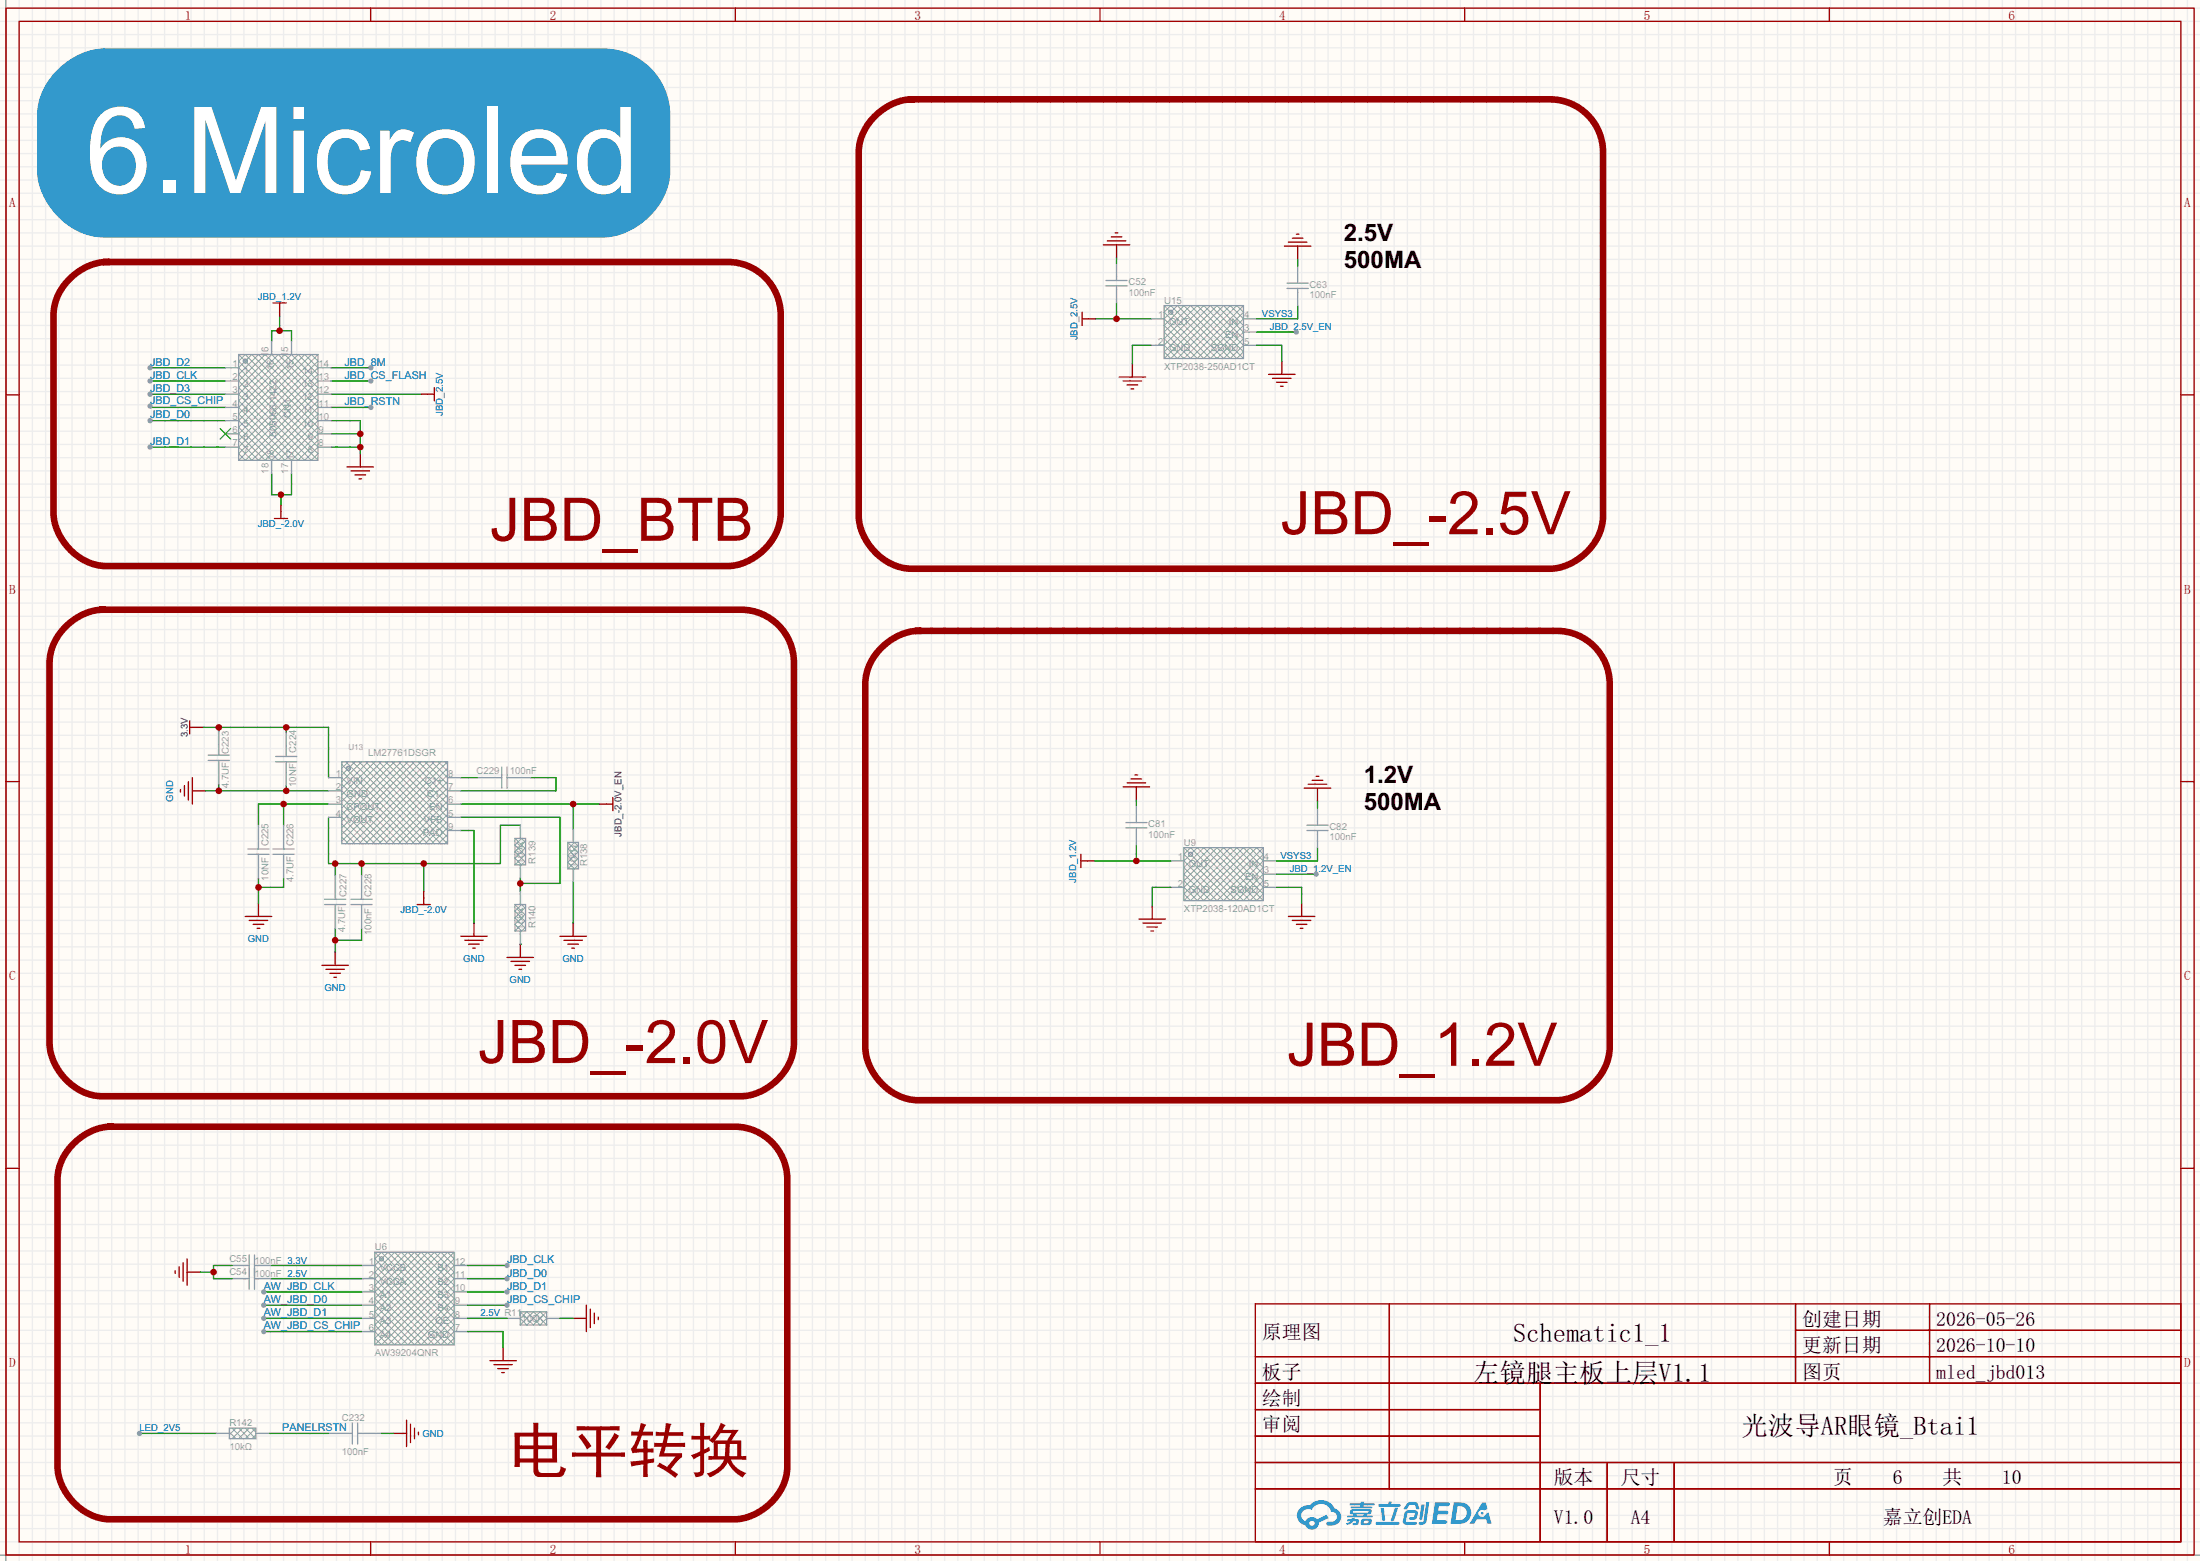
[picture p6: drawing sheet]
<svg xmlns="http://www.w3.org/2000/svg" width="423mm" height="300mm" viewBox="0 0 423 300" stroke-linecap="round" stroke-linejoin="round" font-family="sans-serif">
<path d="M0 0h422.7v299.9h-422.7z" fill="#fffcf7"/>
<g fill="none" stroke="#ededed" stroke-width=".25">
<path d="M0 1.6h422.7M0 4.1h422.7M0 6.6h422.7M0 9.2h422.7M0 11.7h422.7M0 14.3h422.7M0 16.8h422.7M0 19.3h422.7M1.1 0v299.9M3.7 0v299.9M6.2 0v299.9M8.8 0v299.9"/>
<path d="M11.3 0v299.9M13.8 0v299.9M16.4 0v299.9M18.9 0v299.9M21.5 0v299.9M24 0v299.9M26.5 0v299.9M29.1 0v299.9M31.6 0v299.9M34.2 0v299.9M36.7 0v299.9M39.2 0v299.9"/>
<path d="M41.8 0v299.9M44.3 0v299.9M46.9 0v299.9M49.4 0v299.9M51.9 0v299.9M54.5 0v299.9M57 0v299.9M59.6 0v299.9M62.1 0v299.9M64.6 0v299.9M67.2 0v299.9M69.7 0v299.9"/>
<path d="M72.3 0v299.9M74.8 0v299.9M77.3 0v299.9M79.9 0v299.9M82.4 0v299.9M85 0v299.9M87.5 0v299.9M90 0v299.9M92.6 0v299.9M95.1 0v299.9M97.7 0v299.9M100.2 0v299.9"/>
<path d="M102.7 0v299.9M105.3 0v299.9M107.8 0v299.9M110.4 0v299.9M112.9 0v299.9M115.4 0v299.9M118 0v299.9M120.5 0v299.9M123.1 0v299.9M125.6 0v299.9M128.1 0v299.9M130.7 0v299.9"/>
<path d="M133.2 0v299.9M135.8 0v299.9M138.3 0v299.9M140.8 0v299.9M143.4 0v299.9M145.9 0v299.9M148.5 0v299.9M151 0v299.9M153.5 0v299.9M156.1 0v299.9M158.6 0v299.9M161.2 0v299.9"/>
<path d="M163.7 0v299.9M166.2 0v299.9M168.8 0v299.9M171.3 0v299.9M173.9 0v299.9M176.4 0v299.9M178.9 0v299.9M181.5 0v299.9M184 0v299.9M186.6 0v299.9M189.1 0v299.9M191.6 0v299.9"/>
<path d="M194.2 0v299.9M196.7 0v299.9M199.3 0v299.9M201.8 0v299.9M204.3 0v299.9M206.9 0v299.9M209.4 0v299.9M212 0v299.9M214.5 0v299.9M217 0v299.9M219.6 0v299.9M222.1 0v299.9"/>
<path d="M224.7 0v299.9M227.2 0v299.9M229.7 0v299.9M232.3 0v299.9M234.8 0v299.9M237.4 0v299.9M239.9 0v299.9M242.4 0v299.9M245 0v299.9M247.5 0v299.9M250.1 0v299.9M252.6 0v299.9"/>
<path d="M255.1 0v299.9M257.7 0v299.9M260.2 0v299.9M262.8 0v299.9M265.3 0v299.9M267.8 0v299.9M270.4 0v299.9M272.9 0v299.9M275.5 0v299.9M278 0v299.9M280.5 0v299.9M283.1 0v299.9"/>
<path d="M285.6 0v299.9M288.2 0v299.9M290.7 0v299.9M293.2 0v299.9M295.8 0v299.9M298.3 0v299.9M300.9 0v299.9M303.4 0v299.9M305.9 0v299.9M308.5 0v299.9M311 0v299.9M313.6 0v299.9"/>
<path d="M316.1 0v299.9M318.6 0v299.9M321.2 0v299.9M323.7 0v299.9M326.3 0v299.9M328.8 0v299.9M331.3 0v299.9M333.9 0v299.9M336.4 0v299.9M339 0v299.9M341.5 0v299.9M344 0v299.9"/>
<path d="M346.6 0v299.9M349.1 0v299.9M351.7 0v299.9M354.2 0v299.9M356.7 0v299.9M359.3 0v299.9M361.8 0v299.9M364.4 0v299.9M366.9 0v299.9M369.4 0v299.9M372 0v299.9M374.5 0v299.9"/>
<path d="M377.1 0v299.9M379.6 0v299.9M382.1 0v299.9M384.7 0v299.9M387.2 0v299.9M389.8 0v299.9M392.3 0v299.9M394.8 0v299.9M397.4 0v299.9M399.9 0v299.9M402.5 0v299.9M405 0v299.9"/>
<path d="M407.5 0v299.9M410.1 0v299.9M412.6 0v299.9M415.2 0v299.9M417.7 0v299.9M420.2 0v299.9M0 21.9h422.7M0 24.4h422.7M0 27h422.7M0 29.5h422.7M0 32h422.7M0 34.6h422.7"/>
<path d="M0 37.1h422.7M0 39.7h422.7M0 42.2h422.7M0 44.7h422.7M0 47.3h422.7M0 49.8h422.7M0 52.4h422.7M0 54.9h422.7M0 57.4h422.7M0 60h422.7M0 62.5h422.7M0 65.1h422.7"/>
<path d="M0 67.6h422.7M0 70.1h422.7M0 72.7h422.7M0 75.2h422.7M0 77.8h422.7M0 80.3h422.7M0 82.8h422.7M0 85.4h422.7M0 87.9h422.7M0 90.5h422.7M0 93h422.7M0 95.5h422.7"/>
<path d="M0 98.1h422.7M0 100.6h422.7M0 103.2h422.7M0 105.7h422.7M0 108.2h422.7M0 110.8h422.7M0 113.3h422.7M0 115.9h422.7M0 118.4h422.7M0 120.9h422.7M0 123.5h422.7M0 126h422.7"/>
<path d="M0 128.6h422.7M0 131.1h422.7M0 133.6h422.7M0 136.2h422.7M0 138.7h422.7M0 141.3h422.7M0 143.8h422.7M0 146.3h422.7M0 148.9h422.7M0 151.4h422.7M0 154h422.7M0 156.5h422.7"/>
<path d="M0 159h422.7M0 161.6h422.7M0 164.1h422.7M0 166.7h422.7M0 169.2h422.7M0 171.7h422.7M0 174.3h422.7M0 176.8h422.7M0 179.4h422.7M0 181.9h422.7M0 184.4h422.7M0 187h422.7"/>
<path d="M0 189.5h422.7M0 192.1h422.7M0 194.6h422.7M0 197.1h422.7M0 199.7h422.7M0 202.2h422.7M0 204.8h422.7M0 207.3h422.7M0 209.8h422.7M0 212.4h422.7M0 214.9h422.7M0 217.5h422.7"/>
<path d="M0 220h422.7M0 222.5h422.7M0 225.1h422.7M0 227.6h422.7M0 230.2h422.7M0 232.7h422.7M0 235.2h422.7M0 237.8h422.7M0 240.3h422.7M0 242.9h422.7M0 245.4h422.7M0 247.9h422.7"/>
<path d="M0 250.5h422.7M0 253h422.7M0 255.6h422.7M0 258.1h422.7M0 260.6h422.7M0 263.2h422.7M0 265.7h422.7M0 268.3h422.7M0 270.8h422.7M0 273.3h422.7M0 275.9h422.7M0 278.4h422.7"/>
<path d="M0 281h422.7M0 283.5h422.7M0 286h422.7M0 288.6h422.7M0 291.1h422.7M0 293.7h422.7M0 296.2h422.7M0 298.7h422.7"/>
</g>
<path d="M1.1 0v299.9M0 298.7h422.7" fill="none" stroke="#999" stroke-width=".25"/>
<g fill="none" stroke="#a10000" stroke-width=".25">
<path d="M1.1 1.6h420.4v297.1h-420.4zM3.7 4.1h415.3v292.1h-415.3zM71.2 1.6v2.5M141.3 1.6v2.5M211.3 1.6v2.5M281.4 1.6v2.5M351.5 1.6v2.5M1.1 75.9h2.6M419 75.9h2.5M1.1 150.2h2.6M419 150.2h2.5M1.1 224.4h2.6"/>
<path d="M419 224.4h2.5M241.2 250.5h177.8v45.7h-177.8zM266.9 250.5v35.5M345 250.5v15.2M345 255.6h74M370.7 250.5v15.2M241.2 260.6h177.8M241.2 265.7h177.8M241.2 270.8h54.7M241.2 275.9h54.7M295.9 265.7v30.5M71.2 296.2v2.5"/>
<path d="M141.3 296.2v2.5M211.3 296.2v2.5M241.2 281h177.8M241.2 286h177.8M281.4 296.2v2.5M308.8 281v15.2M321.6 281v15.2M351.5 296.2v2.5"/>
</g>
<g fill="#5487ff">
<path d="M275.7 288.6h1.6a1.34 1.34 0 0 1 1.2 .2 .37 .37 0 0 1-.3 .6h-1.7l-.2 .8h1.6a.37 .37 0 0 1 .4 .4 .37 .37 0 0 1-.4 .3h-1.7l-.2 1.1h1.4a.48 .48 0 0 1 .6 .4v.2l-.3 .2h-2.6z"/>
<path d="M284.7 288.7h.7l.4 1.2-.6 .3a.72 .72 0 0 0-1.1 .2 .72 .72 0 0 0 .3 1 .72 .72 0 0 0 1-.4l.1-.2 .5-.2 .6 2.1h-.8l-.3-.8h-1.8l-.5 .8h-.9z"/>
<path d="M273.1 289h.6l-.4 2.7a.31 .31 0 0 1-.3 .3 .31 .31 0 0 1-.3-.3z"/>
<path d="M274 288.6h.6l-.5 3.7a.97 .97 0 0 1-1.6 .5l.2-.4h.6l.2-.2z"/>
<path d="M270.3 288.8l.5-.2h1.2l.4 .4 .3 .8-.6 .2-.3-.9h-.8l-.2 .1-.6 .8-.5-.1z"/>
<path d="M269.9 290.4l.5-.3h1.4a.69 .69 0 0 1 .6 .5 .69 .69 0 0 1-.1 .7 .74 .74 0 0 1-.8 .7h-.6a.27 .27 0 0 1-.2-.3 .27 .27 0 0 1 .3-.3h.6l.2-.7h-1.4l-.3 1.6 1.9 .1a.28 .28 0 0 1 .2 .3 .28 .28 0 0 1-.3 .2h-1.9l-.4-.3-.1-.4z"/>
<path d="M264.3 292.4h4.3a.28 .28 0 0 1 .3 .3 .28 .28 0 0 1-.3 .2h-4.2l-.1-.1z"/>
<path d="M268 289.7h.6l-.8 2.4a.3 .3 0 0 1-.4 .2 .3 .3 0 0 1-.2-.3z"/>
<path d="M265.3 289.7h.6l.2 2.2-.2 .3-.4-.2z"/>
<path d="M264.8 288.9h1.9l.2-.5h.5l-.1 .5h1.5a.27 .27 0 0 1 .3 .3 .27 .27 0 0 1-.3 .3h-3.9l-.1-.2z"/>
<path d="M258.9 291.8h.7l.1-.1 .6-.1-.1 .2 .8 .1 .1 .3-.2 .6-1.1 .2v-.4l.7-.1v-.2l-.5-.1-.5 .5-.8 .3-.1-.4 .8-.3h-.6z"/>
<path d="M259.3 288.8h2.1l.1-.3h.6l-.1 .3h1.9l.2 .2-.2 .2h-1.9l-.1 .2h1.6l.2 .2-.2 .2h-3.9l-.1-.4h1.8v-.2h-1.9l-.1-.1z"/>
<path d="M279.3 288.6l-.6 4.2h1.4a2.14 2.14 0 0 0 2.6-2.2 2.14 2.14 0 0 0-2.7-2zM280 289.3a1.37 1.37 0 0 1 1.8 1.2 1.37 1.37 0 0 1-1.5 1.5h-.7z"/>
<path d="M259.4 290.1l-.1 .7 .6 .1 .1 .2h-1.2l.1 .4h4.6l.2-.1-.2-.3h-.9l.1-.2a.6 .6 0 0 0 .7-.2 .6 .6 0 0 0 0-.7l-3.6-.1zM260 290.3l2.9 .1-.1 .2h-2.8zM260.6 290.9h1.4l-.1 .2h-1.2z"/>
<path d="M261.6 291.9a.9 .9 0 0 0-.1 1 2.48 2.48 0 0 0 1.9-.1 .84 .84 0 0 0 0-1h-1.4zM262.1 292.2l.7-.1 .1 .4-.2 .1h-.7z"/>
<path d="M249.8 289.7a1.91 1.91 0 0 0-.6 2 1.91 1.91 0 0 0 1.6 1.3 1.35 1.35 0 0 0 1.5 .9 1.35 1.35 0 0 0 1.1-1.4l1.9-.9-.5-.6-1.8 .9a1.41 1.41 0 0 0-2.2 .3 1.25 1.25 0 0 1-.6-1.7 1.25 1.25 0 0 1 1.8-.4 1.97 1.97 0 0 1 2-1.2 1.97 1.97 0 0 1 1.7 1.5 .96 .96 0 0 1 1.1 .9 .96 .96 0 0 1-.9 1h-.6a.39 .39 0 0 0-.5 .4 .39 .39 0 0 0 .4 .4 1.87 1.87 0 0 0 1.9-.5 1.87 1.87 0 0 0 .3-2.1l-.6-.6-.4-.1a2.86 2.86 0 0 0-4.8-.6h-.3a2.27 2.27 0 0 0-1.5 .5zM251.6 292.7a.49 .49 0 0 1 .9 0 .49 .49 0 0 1-.9 0z"/>
<circle cx="284.8" cy="290.7" r=".27"/>
</g>
<g fill="none" stroke="#999" stroke-width=".19">
<path d="M223.6 58.7l10.2 10.2 5.1-5.1-5.1-5.1-10.2 10.2M224.9 58.7l10.2 10.2 3.8-3.8-6.4-6.4-8.9 8.9 1.3 1.3 10.2-10.2 3.8 3.8-6.4 6.4-8.9-8.9zM225.1 59.6l.2 .2M226.2 58.7l10.1 10.2 2.6-2.6-7.6-7.6-7.7 7.6 2.6 2.6 10.1-10.2 2.6 2.6-7.6 7.6-7.7-7.6zM238.9 58.7l-10.2 10.2-5.1-5.1 5.1-5.1 10.2 10.2M223.6 62.5l3.9-3.8 10.1 10.2 1.3-1.3-8.9-8.9-6.4 6.4 3.9 3.8 10.1-10.2 1.3 1.3-8.9 8.9zM225.3 60.1l-.2 .2M227.5 165.4l2.5-2.5 10.2 10.1 2.5-2.5-7.6-7.6-7.6 7.6 2.5 2.5 10.2-10.1 2.5 2.5-7.6 7.6zM227.5 166.7l3.8-3.8 10.1 10.1 1.3-1.3-8.9-8.8-6.3 6.3 3.8 3.8 10.1-10.1 1.3 1.2-8.9 8.9zM227.5 162.9l10.1 10.1 5.1-5.1-5.1-5-10.1 10.1M228.7 162.9l10.2 10.1 3.8-3.8-6.4-6.3-8.8 8.8 1.2 1.3 10.2-10.1 3.8 3.8-6.4 6.3-8.8-8.9zM228.9 163.8l.2 .2"/>
<path d="M229.1 164.3l-.2 .2M242.7 162.9l-10.2 10.1-5-5.1 5-5 10.2 10.1M72 241.8l15.2 15.3-1.2 1.3-14-14 3.8-3.8 11.4 11.4-6.3 6.4-8.9-8.9 8.9-8.9 6.3 6.3-11.4 11.5-3.8-3.9 14-13.9 1.2 1.2-15.2 15.3 1.3 1.3 13.9-14-3.8-3.8-11.4 11.4 6.4 6.4 8.8-8.9-8.8-8.9-6.4 6.3 11.4 11.5 3.8-3.9-13.9-13.9zM72 258.4l15.2-15.3-2.5-2.5-12.7 12.7 5.1 5.1 10.1-10.2-7.6-7.6-7.6 7.6 10.2 10.2 5-5.1-12.7-12.7-2.5 2.5 15.2 15.3M72 240.6l15.2 15.2-2.5 2.6-12.7-12.7 5.1-5.1 10.1 10.1-7.6 7.7-7.6-7.7 10.2-10.1 5 5.1-12.7 12.7-2.5-2.6 15.2-15.2M73.4 241.5l.2 .2M73.6 242l-.2 .2"/>
</g>
<g fill="none" stroke="#999" stroke-width=".25">
<path d="M223.6 58.7h15.3v10.2h-15.3zM221.1 61.3h2.5M221.1 66.3h2.5M238.9 61.3h2.5M238.9 66.3h2.5M238.9 63.8h2.5M224.9 165.4h2.6M224.9 170.5h2.6M227.5 162.9h15.2v10.1h-15.2zM242.7 165.4h2.5M242.7 170.5h2.5M242.7 167.9h2.5"/>
<path d="M69.5 243.1h2.5M69.5 245.7h2.5M69.5 248.2h2.5M69.5 250.7h2.5M69.5 253.3h2.5M69.5 255.8h2.5M72 240.6h15.2v17.8h-15.2zM87.2 243.1h2.6M87.2 245.7h2.6M87.2 248.2h2.6M87.2 250.7h2.6M87.2 253.3h2.6"/>
<path d="M87.2 255.8h2.6"/>
<circle cx="224.9" cy="60" r=".38"/>
<circle cx="228.7" cy="164.1" r=".38"/>
<circle cx="73.3" cy="241.8" r=".38"/>
</g>
<path d="M75.6 275.4h2.5M78.1 272.8v5.1M78.9 273.6v3.6M79.6 274.4v2M80.4 275.1v.5" fill="none" stroke="#a10000" stroke-width=".25"/>
<path d="M75.6 275.4h.1" fill="none" stroke="#870000" stroke-width=".25"/>
<path d="M26.8 275.4h14.7" fill="none" stroke="#008700" stroke-width=".25"/>
<circle cx="26.8" cy="275.4" r=".51" fill="#999"/>
<path d="M97.4 253.3h2.5M99.9 252h5.1v2.5h-5.1zM105 253.3h2.6" fill="none" stroke="#999" stroke-width=".25"/>
<path d="M99.9 253.3l1.3 1.2 2.6-2.5 1.2 1.3-1.2 1.2-2.6-2.5zM99.9 254.5l2.6-2.5 2.5 2.5M99.9 252l2.6 2.5 2.5-2.5" fill="none" stroke="#999" stroke-width=".19"/>
<g fill="none" stroke="#a10000" stroke-width=".25">
<path d="M34.7 151.7v.5M35.4 150.9v2M36.2 150.2v3.5M37 151.9h2.5M37 149.4v5.1M47.1 176.1h5.1M47.9 176.8h3.5M48.6 177.6h2.1M49.4 178.3h.5M49.7 173.5v2.6M88.5 179.9h5.1M91.1 177.3v2.6"/>
<path d="M107.6 179.9h5M110.1 177.3v2.6M61.8 185.5h5.1M62.6 186.2h3.6M63.4 187h2M64.1 187.7h.5M64.4 182.9v2.6M89.3 180.6h3.5M90 181.4h2.1M90.8 182.2h.5M97.4 183.9h5.1M98.2 184.7h3.5"/>
<path d="M98.9 185.5h2.1M99.7 186.2h.5M99.9 181.4v2.5M108.3 180.6h3.6M109.1 181.4h2M109.9 182.2h.5"/>
</g>
<path d="M39.5 151.9h.1M49.7 173.5h.1M91.1 177.3h.1M110.1 177.3h.1M64.4 182.9h.1M99.9 181.4h.1" fill="none" stroke="#870000" stroke-width=".25"/>
<path d="M39 139.7h24.1v9.7M42 139.7v.8M55 139.7v1.1M88.5 149.4h3.3M102 149.4h4.8v2.5h-18.3" fill="none" stroke="#008700" stroke-width=".25"/>
<g fill="#c00">
<circle cx="42" cy="139.7" r=".63"/>
<circle cx="55" cy="139.7" r=".63"/>
</g>
<path d="M54.5 154.5v4M63.1 154.5h-13.4v4" fill="none" stroke="#008700" stroke-width=".25"/>
<circle cx="54.5" cy="154.5" r=".63" fill="#c00"/>
<path d="M49.7 168.7v4.8M54.5 168.7v1.8h-4.8" fill="none" stroke="#008700" stroke-width=".25"/>
<circle cx="49.7" cy="170.5" r=".63" fill="#c00"/>
<path d="M63.1 157v8.9h33v-7.4h3.8M64.4 165.9v2.3M69.5 165.9v2.3M81.4 165.9v5.3" fill="none" stroke="#008700" stroke-width=".25"/>
<g fill="#c00">
<circle cx="81.4" cy="165.9" r=".63"/>
<circle cx="69.5" cy="165.9" r=".63"/>
<circle cx="64.4" cy="165.9" r=".63"/>
</g>
<path d="M39.5 151.9h23.6M42 150.7v1.2M55 150.9v1" fill="none" stroke="#008700" stroke-width=".25"/>
<g fill="#c00">
<circle cx="42" cy="151.9" r=".63"/>
<circle cx="55" cy="151.9" r=".63"/>
</g>
<path d="M64.4 178.3v4.6M69.5 178.3v2.3h-5.1" fill="none" stroke="#008700" stroke-width=".25"/>
<circle cx="64.4" cy="180.6" r=".63" fill="#c00"/>
<path d="M88.5 159.6h2.6v17.7M88.5 154.5h26.7M110.1 154.5v4.8" fill="none" stroke="#008700" stroke-width=".25"/>
<circle cx="110.1" cy="154.5" r=".63" fill="#c00"/>
<path d="M88.5 157h19.1v12.7h-7.7M99.9 168.7v2.5M110.1 169.5v7.8" fill="none" stroke="#008700" stroke-width=".25"/>
<circle cx="99.9" cy="169.7" r=".63" fill="#c00"/>
<path d="M221.1 66.3h-3.5v3.6M241.4 66.3h4.9v3.1M224.9 170.5h-3.5v3.5M245.2 170.5h4.9v3M245.2 167.9h7.7M99.9 181.4h.1M51.7 275.4h11.4M73.3 275.4h2.3" fill="none" stroke="#008700" stroke-width=".25"/>
<g fill="none" stroke="#999" stroke-width=".19">
<path d="M65.7 159.6l2.5 2.5M65.7 158.3l3.8 3.8M65.7 157l5 5.1M65.7 155.7l6.3 6.4M65.7 154.5l7.6 7.6M65.7 153.2l8.8 8.9M65.7 151.9l10.1 10.2M65.7 150.7l11.4 11.4M65.7 149.4l12.7 12.7M65.7 148.1l13.9 14M65.7 146.9l15.2 15.2M66.4 146.3l15.8 15.8"/>
<path d="M66.9 146.3l-1.2 1.3M67.1 147.3l.2 .1M67.3 147.8l-.2 .2M67.7 146.3l15.7 15.8M68.2 146.3l-2.5 2.6M69 146.3l15.7 15.8M69.5 146.3l-3.8 3.9M70.2 146.3l15.8 15.8M70.7 146.3l-5 5.1M71.5 146.3l14.5 14.5M72 146.3l-6.3 6.4M72.8 146.3l13.2 13.3"/>
<path d="M73.3 146.3l-7.6 7.7M74 146.3l12 12M74.5 146.3l-8.8 8.9M75.3 146.3l10.7 10.7M75.8 146.3l-10.1 10.2M76.6 146.3l9.4 9.4M77.1 146.3l-11.4 11.5M77.9 146.3l8.1 8.2M78.4 146.3l-12.7 12.7M79.1 146.3l6.9 6.9M79.6 146.3l-13.9 14M80.4 146.3l5.6 5.6"/>
<path d="M80.9 146.3l-15.2 15.3M81.7 146.3l4.3 4.4M82.2 146.3l-15.8 15.8M82.9 146.3l3.1 3.1M83.4 146.3l-15.7 15.8M84.2 146.3l1.8 1.8M84.7 146.3l-15.7 15.8M85.5 146.3l.5 .6M86 146.3l-15.8 15.8M86 147.6l-14.5 14.5M86 148.9l-13.2 13.2M86 150.2l-12 11.9"/>
<path d="M86 151.4l-10.7 10.7M86 152.7l-9.4 9.4M86 154l-8.1 8.1M86 155.2l-6.9 6.9M86 156.5l-5.6 5.6M86 157.8l-4.3 4.3M86 159l-3.1 3.1M65.7 160.8l1.2 1.3M86 160.3l-1.8 1.8M86 161.6l-.5 .5M98.9 161.1l2.1 2M98.9 173.8l2.1 2"/>
<path d="M101 162.9l-2.1 2 1.3 1.3 .8-.8M101 161.8l-.8-.7-1.3 1.2 2.1 2.1M101 161.6l-2.1 2 2.1 2M101 164.1l-2.1 2.1M101 174.5l-.8-.7-1.3 1.2 2.1 2.1M101 174.3l-2.1 2 2.1 2M101 175.6l-2.1 2 1.3 1.3 .8-.8M101 176.8l-2.1 2.1M109.1 161.8l2 2.1M111.1 162.6l-.7-.8-1.3 1.3 2 2M111.1 162.3l-2 2.1 2 2M111.1 163.6l-2 2 1.3 1.3 .7-.7"/>
<path d="M111.1 164.9l-2 2M44.1 275.1l1.2 1.3M44.6 274.4l2 2M45.3 274.4l-1.2 1.2M45.8 274.4l2.1 2M46.6 274.4l-2 2M47.1 274.4l2 2M47.9 274.4l-2.1 2M48.4 274.4l.7 .7M49.1 274.4l-2 2M49.1 275.6l-.7 .8"/>
</g>
<g fill="none" stroke="#999" stroke-width=".25">
<path d="M40 145.1h4.1M40 146.1h4.1M42 140.5v4.6M42 146.1v4.6M49.7 158.5v4.6M53 145.3h4M53 146.3h4M54.5 158.5v4.6M55 140.8v4.5M55 146.3v4.6M63.1 149.4h2.6M63.1 151.9h2.6"/>
<path d="M63.1 154.5h2.6M63.1 157h2.6M65.7 146.3h20.3v15.8h-20.3zM86 149.4h2.5M86 151.9h2.5M86 154.5h2.5M86 157h2.5M86 159.6h2.5M91.8 149.4h4.6M96.4 147.4v4M97.4 149.4h4.6M97.4 147.4v4"/>
<path d="M99.9 158.5v2.6M110.1 159.3v2.5M47.6 163.1h4.1M47.6 164.1h4.1M49.7 164.1v4.6M52.5 163.1h4M52.5 164.1h4M54.5 164.1v4.6M62.4 172.8h4M62.4 173.8h4M64.4 168.2v4.6M64.4 173.8v4.5"/>
<path d="M67.4 172.8h4.1M67.4 173.8h4.1M69.5 168.2v4.6M69.5 173.8v4.5M98.9 161.1h2.1v5.1h-2.1zM98.9 173.8h2.1v5.1h-2.1zM99.9 166.2v2.5M99.9 171.2v2.6M99.9 178.9v2.5M109.1 161.8h2v5.1h-2zM110.1 166.9v2.6M44.6 245.7h3.3"/>
<path d="M44.6 243.1h3.3M47.9 241.1v6.6M48.9 241.1v6.6M48.9 245.7h3.3M48.9 243.1h3.3M41.5 275.4h2.6M44.1 274.4h5v2h-5zM49.1 275.4h2.6M63.1 275.4h4.6M67.7 273.3v4.1M68.7 275.4h4.6M68.7 273.3v4.1"/>
<circle cx="66.9" cy="147.6" r=".38"/>
</g>
<path d="M167.9 22.5a10.8 10.8 0 0 1 7.2-3.4h122.7a10.2 10.2 0 0 1 10.2 10.1v69.9a10.9 10.9 0 0 1-10.2 10.2h-122.7a10.9 10.9 0 0 1-10.1-10.2v-69.9a9.8 9.8 0 0 1 2.9-6.7zM13.2 53.7a10.8 10.8 0 0 1 7.2-3.4h119.4a10.2 10.2 0 0 1 10.2 10.2v38.1a10.9 10.9 0 0 1-10.2 10.2h-119.4a10.9 10.9 0 0 1-10.1-10.2v-38.1a9.8 9.8 0 0 1 2.9-6.8zM12.5 120.5a10.8 10.8 0 0 1 7.2-3.4h122.7a10.2 10.2 0 0 1 10.1 10.2v73.1a10.9 10.9 0 0 1-10.1 10.2h-122.7a10.9 10.9 0 0 1-10.2-10.2v-73.1a9.8 9.8 0 0 1 3-6.8zM169.2 124.6a10.8 10.8 0 0 1 7.2-3.4h122.7a10.2 10.2 0 0 1 10.1 10.2v69.8a10.9 10.9 0 0 1-10.1 10.2h-122.7a10.9 10.9 0 0 1-10.2-10.2v-69.8a9.8 9.8 0 0 1 3-6.8zM14 219.9a10.8 10.8 0 0 1 7.2-3.5h119.9a10.2 10.2 0 0 1 10.2 10.2v55.1a10.9 10.9 0 0 1-10.2 10.2h-119.9a10.9 10.9 0 0 1-10.2-10.2v-55.1a9.8 9.8 0 0 1 3-6.7z" fill="none" stroke="#900" stroke-width="1.3"/>
<path d="M217.6 69.9v2.5M246.3 69.4v2.5M37.7 139.7h1.3M115.2 154.5h1.3M221.4 174v2.6M250.1 173.5v2.6" fill="none" stroke="#870000" stroke-width=".25"/>
<g fill="none" stroke="#a10000" stroke-width=".25">
<path d="M215 72.4h5.1M215.8 73.2h3.5M216.5 74h2.1M217.3 74.7h.5M243.7 71.9h5.1M244.5 72.7h3.5M245.2 73.4h2.1M246 74.2h.5M36.4 138.5v2.5M36.4 139.7h1.3M116.5 154.5h1.2M117.7 153.2v2.5"/>
<path d="M218.8 176.6h5.1M219.6 177.3h3.5M220.3 178.1h2.1M221.1 178.9h.5M247.5 176.1h5.1M248.3 176.8h3.5M249 177.6h2.1M249.8 178.3h.5"/>
</g>
<circle cx="252.9" cy="167.9" r=".51" fill="#999"/>
<path d="M241.4 63.8h7.6" fill="none" stroke="#008700" stroke-width=".25"/>
<circle cx="249" cy="63.8" r=".51" fill="#999"/>
<path d="M249.3 58.7v2.6h-7.9M210.2 165.4h14.7M218.3 162.3v3.1M253.1 162.9v2.5h-7.9M52.2 243.1h17.3M52.2 245.7h17.3" fill="none" stroke="#008700" stroke-width=".25"/>
<circle cx="218.3" cy="165.4" r=".63" fill="#c00"/>
<path d="M50.7 248.2h18.8" fill="none" stroke="#008700" stroke-width=".25"/>
<circle cx="50.7" cy="248.2" r=".51" fill="#999"/>
<path d="M214.5 58.2v3.1M210.4 61.3h10.7" fill="none" stroke="#008700" stroke-width=".25"/>
<circle cx="214.5" cy="61.3" r=".63" fill="#c00"/>
<path d="M50.7 250.7h18.8" fill="none" stroke="#008700" stroke-width=".25"/>
<circle cx="50.7" cy="250.7" r=".51" fill="#999"/>
<g fill="none" stroke="#999" stroke-width=".25">
<path d="M212.5 54.9h4M212.5 53.9h4M214.5 50.6v3.3M214.5 54.9v3.3M247.3 55.4h4M247.3 54.4h4M249.3 51.1v3.3M249.3 55.4v3.3M216.3 159h4M216.3 158h4M218.3 154.7v3.3M218.3 159v3.3"/>
<path d="M251.1 159.6h4M251.1 158.5h4M253.1 155.2v3.3M253.1 159.6v3.3"/>
</g>
<path d="M50.7 253.3h18.8" fill="none" stroke="#008700" stroke-width=".25"/>
<circle cx="50.7" cy="253.3" r=".51" fill="#999"/>
<path d="M214.5 47v2.6M218.3 151.2v2.5" fill="none" stroke="#870000" stroke-width=".25"/>
<path d="M212 47h5M212.7 46.3h3.6M213.5 45.5h2M214.2 44.7h.6M215.8 151.2h5.1M216.5 150.4h3.6M217.3 149.6h2M218.1 148.9h.5" fill="none" stroke="#a10000" stroke-width=".25"/>
<path d="M50.7 255.8h18.8" fill="none" stroke="#008700" stroke-width=".25"/>
<circle cx="50.7" cy="255.8" r=".51" fill="#999"/>
<path d="M214.5 49.6v1M218.3 153.7v1M89.8 243.1h7.6" fill="none" stroke="#008700" stroke-width=".25"/>
<path d="M253.1 151.4v2.6" fill="none" stroke="#870000" stroke-width=".25"/>
<path d="M250.6 151.4h5.1M251.3 150.7h3.6M252.1 149.9h2M252.9 149.1h.5" fill="none" stroke="#a10000" stroke-width=".25"/>
<circle cx="97.4" cy="243.1" r=".51" fill="#999"/>
<path d="M249.3 47.3v2.5" fill="none" stroke="#870000" stroke-width=".25"/>
<path d="M246.8 47.3h5M247.5 46.5h3.6M248.3 45.8h2M249 45h.6" fill="none" stroke="#a10000" stroke-width=".25"/>
<path d="M249.3 49.8v1.3M253.1 154v1.2M89.8 245.7h7.6" fill="none" stroke="#008700" stroke-width=".25"/>
<circle cx="97.4" cy="245.7" r=".51" fill="#999"/>
<path d="M89.8 248.2h7.6" fill="none" stroke="#008700" stroke-width=".25"/>
<circle cx="97.4" cy="248.2" r=".51" fill="#999"/>
<path d="M89.8 250.7h7.6" fill="none" stroke="#008700" stroke-width=".25"/>
<circle cx="97.4" cy="250.7" r=".51" fill="#999"/>
<path d="M35.9 244.4h2.6M96.6 258.9v2.5" fill="none" stroke="#870000" stroke-width=".25"/>
<path d="M33.7 244.1v.5M34.4 243.4v2M35.2 242.6v3.6M35.9 241.8v5.1M94.1 261.4h5.1M94.9 262.2h3.5M95.6 262.9h2.1M96.4 263.7h.5" fill="none" stroke="#a10000" stroke-width=".25"/>
<path d="M52.2 65.6v-2.1h3.8v2.1M53.7 60.7v2.8M89.8 255.8h6.8v3.1" fill="none" stroke="#008700" stroke-width=".25"/>
<circle cx="53.7" cy="63.5" r=".63" fill="#c00"/>
<path d="M38.5 244.4h2.5M44.6 243.1h-3.6v2.6h3.6" fill="none" stroke="#008700" stroke-width=".25"/>
<circle cx="41" cy="244.4" r=".63" fill="#c00"/>
<path d="M52.2 91v4h3.8v-4M54 95v2.1M89.8 253.3h7.6" fill="none" stroke="#008700" stroke-width=".25"/>
<circle cx="54" cy="95" r=".63" fill="#c00"/>
<path d="M110.1 253.3h2.5" fill="none" stroke="#870000" stroke-width=".25"/>
<path d="M112.6 250.7v5.1M113.4 251.5v3.6M114.2 252.3v2M114.9 253v.5" fill="none" stroke="#a10000" stroke-width=".25"/>
<path d="M63.6 70.7h7.6M107.6 253.3h2.5" fill="none" stroke="#008700" stroke-width=".25"/>
<circle cx="71.2" cy="70.7" r=".51" fill="#999"/>
<path d="M63.6 73.2h7.6" fill="none" stroke="#008700" stroke-width=".25"/>
<circle cx="71.2" cy="73.2" r=".51" fill="#999"/>
<path d="M63.6 75.7h17.3M63.6 80.8h5.6v6.4M63.6 83.4h5.6M63.6 85.9h5.6" fill="none" stroke="#008700" stroke-width=".25"/>
<path d="M69.2 87.2v2.5" fill="none" stroke="#870000" stroke-width=".25"/>
<path d="M66.7 89.7h5.1M67.4 90.5h3.6M68.2 91.2h2M69 92h.5" fill="none" stroke="#a10000" stroke-width=".25"/>
<g fill="#c00">
<circle cx="69.2" cy="85.9" r=".63"/>
<circle cx="69.2" cy="83.4" r=".63"/>
</g>
<path d="M63.6 78.3h7.6" fill="none" stroke="#008700" stroke-width=".25"/>
<circle cx="71.2" cy="78.3" r=".51" fill="#999"/>
<path d="M28.8 70.7h14.5" fill="none" stroke="#008700" stroke-width=".25"/>
<circle cx="28.8" cy="70.7" r=".51" fill="#999"/>
<path d="M28.8 73.2h14.5" fill="none" stroke="#008700" stroke-width=".25"/>
<circle cx="28.8" cy="73.2" r=".51" fill="#999"/>
<path d="M28.8 75.7h14.5" fill="none" stroke="#008700" stroke-width=".25"/>
<circle cx="28.8" cy="75.7" r=".51" fill="#999"/>
<path d="M28.8 78v.3h14.5" fill="none" stroke="#008700" stroke-width=".25"/>
<circle cx="28.8" cy="78" r=".51" fill="#999"/>
<path d="M28.8 80.8h14.5" fill="none" stroke="#008700" stroke-width=".25"/>
<circle cx="28.8" cy="80.8" r=".51" fill="#999"/>
<path d="M28.8 85.9h14.5" fill="none" stroke="#008700" stroke-width=".25"/>
<circle cx="28.8" cy="85.9" r=".51" fill="#999"/>
<path d="M45.8 69.4l15.3 15.2-3.8 3.8-11.5-11.4 8.9-8.9 6.4 6.4-14 13.9-1.3-1.2 15.3-15.3-3.8-3.8-11.5 11.4 8.9 8.9 6.4-6.3-14-14zM45.8 71.9l15.3 15.3-1.3 1.2-14-13.9 6.4-6.4 8.9 8.9-11.4 11.4-3.9-3.8 15.3-15.2-1.3-1.3-14 14 6.4 6.3 8.9-8.9-11.4-11.4zM45.8 68.1l15.3 15.3-5.1 5-10.2-10.1 10.2-10.2 5.1 5.1-15.3 15.2M47.3 69l.2 .2M47.5 69.5l-.2 .2M48.4 68.1l12.7 12.7-7.6 7.6-7.7-7.6 12.7-12.7 2.6 2.6-15.3 15.2 2.6 2.5 12.7-12.7-7.6-7.6-7.7 7.6 12.7 12.7 2.6-2.5-15.3-15.2zM61.1 68.1l-15.3 15.3 5.1 5 10.2-10.1-10.2-10.2-5.1 5.1 15.3 15.2" fill="none" stroke="#999" stroke-width=".19"/>
<g fill="none" stroke="#999" stroke-width=".25">
<path d="M43.3 70.7h2.5M43.3 73.2h2.5M43.3 75.7h2.5M43.3 78.3h2.5M45.8 68.1h15.3v20.3h-15.3zM52.2 65.6v2.5M56 65.6v2.5M61.1 70.7h2.5M61.1 73.2h2.5M61.1 75.7h2.5M61.1 78.3h2.5M43.3 80.8h2.5"/>
<path d="M43.3 83.4h2.5M43.3 85.9h2.5M52.2 88.4v2.6M56 88.4v2.6M61.1 80.8h2.5M61.1 83.4h2.5M61.1 85.9h2.5"/>
<circle cx="47.1" cy="69.4" r=".38"/>
</g>
<path d="M42.3 82.3l2 2.1M44.3 82.3l-2 2.1" fill="none" stroke="#3c3" stroke-width=".25"/>
<path d="M53.7 59.5v1.2M80.9 75.7h1.3M209.2 61.3h1.2M54 97.1v1.2M81.4 171.2v1.3M208.9 165.4h1.3" fill="none" stroke="#870000" stroke-width=".25"/>
<path d="M52.5 58.2h2.5M53.7 58.2v1.3M207.9 60v2.5M82.2 75.7h1.2M83.4 74.5v2.5M207.9 61.3h1.3M52.7 99.6h2.5M54 98.3v1.3M80.1 173.8h2.6M81.4 172.5v1.3M207.6 164.1v2.6M207.6 165.4h1.3" fill="none" stroke="#a10000" stroke-width=".25"/>
<path d="M11.5 13.2a13.2 13.2 0 0 1 8.4-3.8h96.1a12.7 12.7 0 0 1 12.7 12.7v10.7a13.5 13.5 0 0 1-9 12l-2.5 .6-1.2 .1h-96.1a13.5 13.5 0 0 1-11.9-8.9l-.7-2.6-.1-1.2v-10.7a12.3 12.3 0 0 1 4.3-8.9z" fill="#39c" stroke="#39c" stroke-width=".25"/>
<text font-size="23.1" fill="#fff" x="16.4" y="37.1">6.Microled</text>
<g font-size="11.5" fill="#900">
<text x="94.1" y="103.9">JBD_BTB</text>
<text x="246" y="102.6">JBD_-2.5V</text>
<text x="91.8" y="204.2">JBD_-2.0V</text>
<text x="247.3" y="204.7">JBD_1.2V</text>
<text x="97.7" y="282.7">电平转换</text>
</g>
<g font-size="5.1">
<text x="290.7" y="257.8">Schematic1_1</text>
<text x="283.1" y="265.5">左镜腿主板上层V1.1</text>
<text x="334.6" y="275.6">光</text>
<text x="339.6" y="275.6">波</text>
<text x="344.7" y="275.6">导</text>
<text x="349.8" y="275.6">A</text>
<text x="352.3" y="275.6">R</text>
<text x="354.9" y="275.6">眼</text>
<text x="360" y="275.6">镜</text>
<text x="365" y="275.6">_</text>
<text x="367.6" y="275.6">B</text>
<text x="370.1" y="275.6">t</text>
<text x="372.7" y="275.6">a</text>
<text x="375.2" y="275.6">i</text>
<text x="377.7" y="275.6">1</text>
</g>
<g font-size="4.6">
<text x="258.2" y="46.4">2.5V</text>
<text x="258.2" y="51.4">500MA</text>
<text x="262" y="150.5">1.2V</text>
<text x="262" y="155.6">500MA</text>
</g>
<g font-size="3.8">
<text x="242.4" y="257.2">原理图</text>
<text x="346.2" y="254.7">创建日期</text>
<text x="372" y="254.7">2026-05-26</text>
<text x="346.2" y="259.8">更新日期</text>
<text x="372" y="259.8">2026-10-10</text>
<text x="242.4" y="269.9">绘制</text>
<text x="242.4" y="264.8">板子</text>
<text x="346.2" y="264.8">图页</text>
<text x="372" y="264.8">mled_jbd013</text>
<text x="242.4" y="275">审阅</text>
<text x="298.5" y="285.2">版本</text>
<text x="311.4" y="285.2">尺寸</text>
<text x="352.2" y="285.2">页</text>
<text x="363.6" y="285.2">6</text>
<text x="373.2" y="285.2">共</text>
<text x="384.6" y="285.2">10</text>
<text x="298.5" y="292.8">V1.0</text>
<text x="313.3" y="292.8">A4</text>
<text x="361.7" y="292.8">嘉立创E</text>
<text x="375.1" y="292.8">DA</text>
</g>
<g font-size="2.5" fill="#a00000">
<text x="35.5" y="3.8">1</text>
<text x="105.6" y="3.8">2</text>
<text x="175.7" y="3.8">3</text>
<text x="245.7" y="3.8">4</text>
<text x="315.8" y="3.8">5</text>
<text x="385.8" y="3.8">6</text>
<text x="1.8" y="39.7">A</text>
<text x="419.6" y="39.7">A</text>
<text x="1.8" y="114">B</text>
<text x="419.6" y="114">B</text>
<text x="1.8" y="188.3">C</text>
<text x="419.6" y="188.3">C</text>
<text x="1.8" y="262.6">D</text>
<text x="419.6" y="262.6">D</text>
<text x="35.5" y="298.5">1</text>
<text x="105.6" y="298.5">2</text>
<text x="175.7" y="298.5">3</text>
<text x="245.7" y="298.5">4</text>
<text x="315.8" y="298.5">5</text>
<text x="385.8" y="298.5">6</text>
</g>
<g font-size="2.1" fill="#00f">
<text x="28.8" y="70.2">JBD_D2</text>
<text x="66.2" y="70.2">JBD_8M</text>
<text x="28.8" y="72.8">JBD_CLK</text>
<text x="28.8" y="75.3">JBD_D3</text>
<text x="28.8" y="77.6">JBD_CS_CHIP</text>
<text x="66.2" y="72.8">JBD_CS_FLASH</text>
<text x="66.2" y="77.9">JBD_RSTN</text>
<text x="28.8" y="80.4">JBD_D0</text>
<text x="28.8" y="85.5">JBD_D1</text>
<text x="97.4" y="242.7">JBD_CLK</text>
<text x="97.4" y="245.2">JBD_D0</text>
<text x="50.7" y="247.8">AW_JBD_CLK</text>
<text x="50.7" y="250.3">AW_JBD_D0</text>
<text x="97.4" y="247.8">JBD_D1</text>
<text x="97.4" y="250.3">JBD_CS_CHIP</text>
<text x="50.7" y="252.9">AW_JBD_D1</text>
<text x="50.7" y="255.4">AW_JBD_CS_CHIP</text>
<text x="54.2" y="275">PANELRSTN</text>
</g>
<g font-size="1.8" fill="#00f">
<text x="49.6" y="57.6">JBD_1.2V</text>
<text x="207" y="65.4" transform="rotate(-90 207 65.4)">JBD_2.5V</text>
<text x="242.4" y="60.9">VSYS3</text>
<text x="244" y="63.4">JBD_2.5V_EN</text>
<text x="85.1" y="79.9" transform="rotate(-90 85.1 79.9)">JBD_2.5V</text>
<text x="49.5" y="101.3">JBD_-2.0V</text>
<text x="33.3" y="154" transform="rotate(-90 33.3 154)">GND</text>
<text x="246" y="165">VSYS3</text>
<text x="247.8" y="167.6">JBD_1.2V_EN</text>
<text x="206.8" y="169.6" transform="rotate(-90 206.8 169.6)">JBD_1.2V</text>
<text x="76.9" y="175.4">JBD_-2.0V</text>
<text x="47.6" y="181">GND</text>
<text x="89" y="184.8">GND</text>
<text x="108.1" y="184.8">GND</text>
<text x="62.3" y="190.4">GND</text>
<text x="97.9" y="188.9">GND</text>
<text x="55.2" y="242.7">3.3V</text>
<text x="55.2" y="245.3">2.5V</text>
<text x="92.3" y="252.9">2.5V R11</text>
<text x="26.8" y="275">LED_2V5</text>
<text x="81.2" y="276.1">GND</text>
</g>
<g font-size="1.8" fill="#999">
<text x="216.8" y="54.8">C52</text>
<text x="216.8" y="56.8">100nF</text>
<text x="223.6" y="58.3">U15</text>
<text x="251.6" y="55.3">C63</text>
<text x="251.6" y="57.3">100nF</text>
<text x="222.5" y="61.1">1</text>
<text x="224.6" y="62.4">OUT</text>
<text x="235.4" y="64.9">EN</text>
<text x="236.1" y="62.4">IN</text>
<text x="239" y="63.7">3</text>
<text x="239" y="61.1">4</text>
<text x="44.7" y="70.5">1</text>
<text x="46.8" y="71.8">1</text>
<text x="51.6" y="68.6" transform="rotate(-90 51.6 68.6)">16</text>
<text x="52.6" y="71.2" transform="rotate(-90 52.6 71.2)">16</text>
<text x="55.4" y="68.6" transform="rotate(-90 55.4 68.6)">15</text>
<text x="56.4" y="71.2" transform="rotate(-90 56.4 71.2)">15</text>
<text x="58.1" y="71.8">14</text>
<text x="61.2" y="70.5">14</text>
<text x="222.5" y="66.2">2</text>
<text x="223.6" y="71">XTP2038-250AD1CT</text>
<text x="224.6" y="67.5">GND</text>
<text x="232.6" y="67.5">SGND</text>
<text x="239" y="66.2">5</text>
<text x="44.7" y="73.1">2</text>
<text x="44.7" y="75.6">3</text>
<text x="46.8" y="74.3">2</text>
<text x="46.8" y="76.9">3</text>
<text x="58.1" y="76.9">12</text>
<text x="58.1" y="74.3">13</text>
<text x="61.2" y="75.6">12</text>
<text x="61.2" y="73.1">13</text>
<text x="44.7" y="78.1">4</text>
<text x="44.7" y="80.7">5</text>
<text x="44.7" y="83.2">6</text>
<text x="46.8" y="79.4">4</text>
<text x="46.8" y="81.9">5</text>
<text x="53.1" y="83.9" transform="rotate(-90 53.1 83.9)">505066-1422</text>
<text x="55.9" y="80.3" transform="rotate(-90 55.9 80.3)">CN1</text>
<text x="58.1" y="81.9">10</text>
<text x="58.1" y="79.4">11</text>
<text x="61.2" y="83.2">9</text>
<text x="61.2" y="80.7">10</text>
<text x="61.2" y="78.1">11</text>
<text x="44.7" y="85.8">7</text>
<text x="46.8" y="84.5">6</text>
<text x="46.8" y="87">7</text>
<text x="52.6" y="88.4" transform="rotate(-90 52.6 88.4)">18</text>
<text x="56.4" y="88.4" transform="rotate(-90 56.4 88.4)">17</text>
<text x="59.1" y="87">8</text>
<text x="59.1" y="84.5">9</text>
<text x="61.2" y="85.8">8</text>
<text x="51.6" y="91" transform="rotate(-90 51.6 91)">18</text>
<text x="55.4" y="91" transform="rotate(-90 55.4 91)">17</text>
<text x="44" y="144.8" transform="rotate(-90 44 144.8)">C223</text>
<text x="56.9" y="144.6" transform="rotate(-90 56.9 144.6)">C224</text>
<text x="64.5" y="149.3">1</text>
<text x="70.7" y="145.2">LM27761DSGR</text>
<text x="86.1" y="149.3">8</text>
<text x="91.6" y="148.8">C229</text>
<text x="97.9" y="148.8">100nF</text>
<text x="44" y="151.4" transform="rotate(-90 44 151.4)">4.7UF</text>
<text x="56.9" y="151.2" transform="rotate(-90 56.9 151.2)">10NF</text>
<text x="64.5" y="151.8">2</text>
<text x="64.5" y="154.3">3</text>
<text x="66.6" y="150.5">VIN</text>
<text x="66.6" y="153.1">GND</text>
<text x="66.6" y="155.6">CPOUT</text>
<text x="81.6" y="150.5">C1+</text>
<text x="82.1" y="153.1">C1-</text>
<text x="82.5" y="155.6">EN</text>
<text x="86.1" y="154.3">6</text>
<text x="86.1" y="151.8">7</text>
<text x="64.5" y="156.9">4</text>
<text x="66.6" y="158.1">VOUT</text>
<text x="81.2" y="160.7">PAD</text>
<text x="81.4" y="158.1">VFB</text>
<text x="86.1" y="156.9">5</text>
<text x="86.1" y="159.4">9</text>
<text x="220.6" y="158.9">C81</text>
<text x="220.6" y="161">100nF</text>
<text x="255.4" y="159.4">C82</text>
<text x="255.4" y="161.5">100nF</text>
<text x="51.6" y="162.6" transform="rotate(-90 51.6 162.6)">C225</text>
<text x="56.4" y="162.6" transform="rotate(-90 56.4 162.6)">C226</text>
<text x="100.6" y="165.9" transform="rotate(-90 100.6 165.9)">100K</text>
<text x="102.9" y="165.9" transform="rotate(-90 102.9 165.9)">R139</text>
<text x="110.8" y="166.7" transform="rotate(-90 110.8 166.7)">10kΩ</text>
<text x="112.8" y="166.4" transform="rotate(-90 112.8 166.4)">R138</text>
<text x="226.3" y="165.3">1</text>
<text x="227.5" y="162.5">U9</text>
<text x="228.4" y="166.5">OUT</text>
<text x="239.9" y="166.5">IN</text>
<text x="242.8" y="167.8">3</text>
<text x="242.8" y="165.3">4</text>
<text x="51.6" y="169.2" transform="rotate(-90 51.6 169.2)">10NF</text>
<text x="56.4" y="169.5" transform="rotate(-90 56.4 169.5)">4.7UF</text>
<text x="66.6" y="172.3" transform="rotate(-90 66.6 172.3)">C227</text>
<text x="71.4" y="172.3" transform="rotate(-90 71.4 172.3)">C228</text>
<text x="226.3" y="170.3">2</text>
<text x="228.4" y="171.6">GND</text>
<text x="236.4" y="171.6">SGND</text>
<text x="239.2" y="169.1">EN</text>
<text x="242.8" y="170.3">5</text>
<text x="66.3" y="179.1" transform="rotate(-90 66.3 179.1)">4.7UF</text>
<text x="71.4" y="179.6" transform="rotate(-90 71.4 179.6)">100nF</text>
<text x="100.6" y="178.6" transform="rotate(-90 100.6 178.6)">158K</text>
<text x="102.9" y="178.3" transform="rotate(-90 102.9 178.3)">R140</text>
<text x="227.5" y="175.2">XTP2038-120AD1CT</text>
<text x="44.1" y="245">C54</text>
<text x="44.1" y="242.5">C55</text>
<text x="48.9" y="245.3">100nF</text>
<text x="48.9" y="242.7">100nF</text>
<text x="70.9" y="243">1</text>
<text x="70.9" y="245.5">2</text>
<text x="72" y="240.2">U6</text>
<text x="72.9" y="244.2">VCCB</text>
<text x="84" y="244.2">B1</text>
<text x="87.4" y="245.5">11</text>
<text x="87.4" y="243">12</text>
<text x="70.9" y="248.1">3</text>
<text x="70.9" y="250.6">4</text>
<text x="72.9" y="246.8">VCCA</text>
<text x="72.9" y="249.3">A1</text>
<text x="72.9" y="251.9">A2</text>
<text x="84" y="251.9">B4</text>
<text x="84" y="249.3">B3</text>
<text x="84" y="246.8">B2</text>
<text x="87.4" y="250.6">9</text>
<text x="87.4" y="248.1">10</text>
<text x="70.9" y="253.1">5</text>
<text x="70.9" y="255.7">6</text>
<text x="72.9" y="254.4">A3</text>
<text x="72.9" y="256.9">A4</text>
<text x="82.2" y="256.9">GND</text>
<text x="83.6" y="254.4">OE</text>
<text x="87.4" y="255.7">7</text>
<text x="87.4" y="253.1">8</text>
<text x="100.2" y="253.9">100K</text>
<text x="72" y="260.5">AW39204QNR</text>
<text x="44.1" y="274">R142</text>
<text x="65.7" y="273">C232</text>
<text x="44.1" y="278.6">10kΩ</text>
<text x="65.7" y="279.6">100nF</text>
</g>
<g font-size="1.8" fill="#000080">
<text x="36.1" y="141.6" transform="rotate(-90 36.1 141.6)">3.3V</text>
<text x="119.4" y="160.7" transform="rotate(-90 119.4 160.7)">JBD_-2.0V_EN</text>
</g>
<text font-size="1.6" fill="#999" x="66.9" y="144">U13</text>
</svg>
